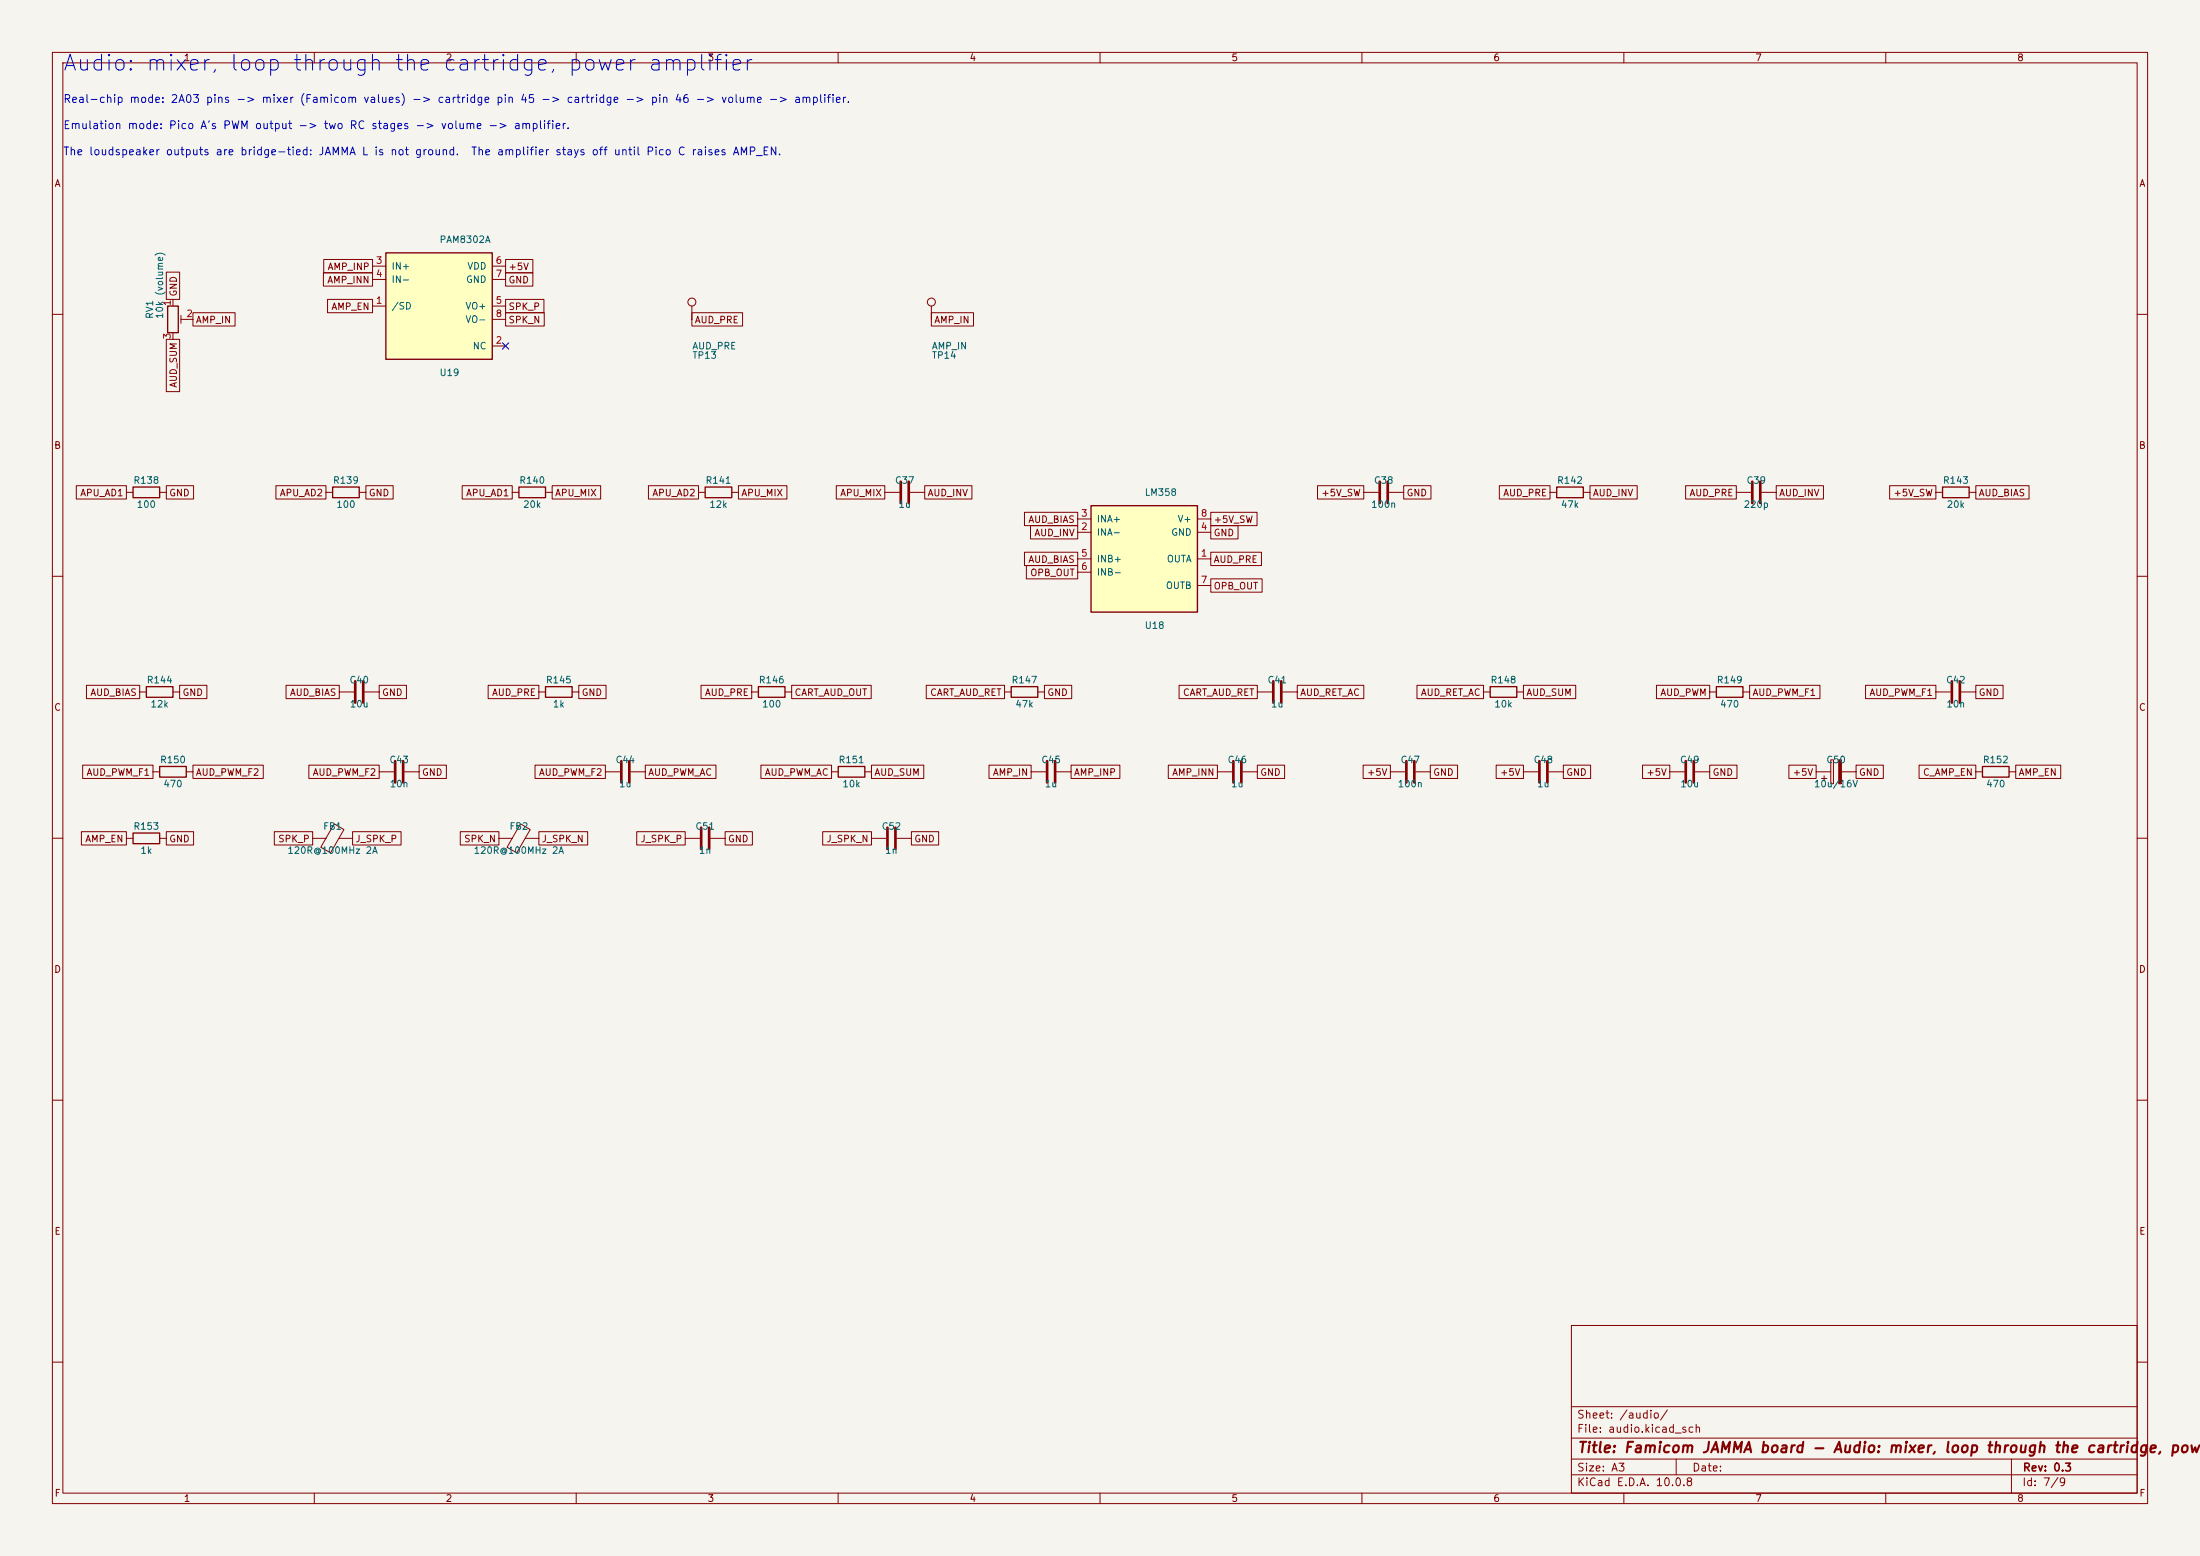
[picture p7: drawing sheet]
<svg xmlns="http://www.w3.org/2000/svg" width="420mm" height="297mm" viewBox="0 0 420 297" stroke-linecap="round" stroke-linejoin="round" font-family="sans-serif">
<path d="M0 0h420v297h-420z" fill="#f5f4ef" stroke="#f5f4ef" stroke-width=".19"/>
<g fill="none" stroke="#840000" stroke-width=".19">
<path d="M10 10h400v277h-400zM12 12h396v273h-396zM60 10v2M110 10v2M160 10v2M210 10v2M260 10v2M310 10v2M360 10v2M33 57.2v1.2M132.1 58.4v2.6M177.8 58.4v2.6"/>
<path d="M10 60h2M33 63.5v1.3M34.5 60.2v1.5M34.5 61h2.3M408 60h2M24.1 94h1.3M30.5 94h1.2M62.2 94h1.3M68.6 94h1.2M97.8 94h1.3M104.1 94h1.3M133.3 94h1.3"/>
<path d="M139.7 94h1.3M168.9 94h2.8M173.7 94h2.8M260.3 94h2.8M265.2 94h2.8M295.9 94h1.3M302.3 94h1.2M331.5 94h2.8M336.3 94h2.8M369.6 94h1.2M375.9 94h1.3M10 110h2"/>
<path d="M408 110h2M26.7 132.1h1.2M33 132.1h1.3M64.8 132.1h2.8M69.6 132.1h2.8M102.9 132.1h1.2M109.2 132.1h1.3M143.5 132.1h1.3M149.9 132.1h1.2M191.8 132.1h1.2M198.1 132.1h1.3M240 132.1h2.8"/>
<path d="M244.9 132.1h2.7M283.2 132.1h1.3M289.6 132.1h1.2M326.4 132.1h1.3M332.7 132.1h1.3M369.6 132.1h2.8M374.4 132.1h2.8M10 160h2M29.2 147.3h1.3M35.6 147.3h1.2M63.8 157.3l1.9 1-2.6 4.5-1.9-1.1zM72.4 147.3h2.8"/>
<path d="M77.2 147.3h2.8M99.4 157.3l1.8 1-2.5 4.5-1.9-1.1zM115.6 147.3h2.8M120.4 147.3h2.8M158.7 147.3h1.3M165.1 147.3h1.3M196.8 147.3h2.8M201.7 147.3h2.8M232.4 147.3h2.8M237.2 147.3h2.8M265.4 147.3h2.8M270.3 147.3h2.7"/>
<path d="M290.8 147.3h2.8M295.7 147.3h2.7M318.8 147.3h2.8M323.6 147.3h2.8M346.7 147.3h2.8M347.7 148.6h1M348.2 148.1v1M349.5 145h.5v4.6h-.5zM351.5 147.3h2.8M377.2 147.3h1.3M383.5 147.3h1.3M408 160h2"/>
<path d="M24.1 160h1.3M30.5 160h1.2M59.7 160h2.5M64.7 160h2.6M95.2 160h2.6M100.3 160h2.6M130.8 160h2.8M135.6 160h2.8M166.4 160h2.8M171.2 160h2.8M10 210h2M408 210h2"/>
<path d="M300 253h108v32h-108zM10 260h2M300 278.5h108M300 274.5h108M300 268.5h108M320 278.5v3M384 278.5v6.5M408 260h2M60 285v2M110 285v2M160 285v2M210 285v2"/>
<path d="M260 285v2M300 281.5h108M310 285v2M360 285v2"/>
<circle cx="132.1" cy="57.7" r=".76"/>
<circle cx="177.8" cy="57.7" r=".76"/>
</g>
<path d="M351 145h.5v4.6h-.5z" fill="#840000" stroke="#840000" stroke-width=".19"/>
<g fill="none" stroke="#840000" stroke-width=".25">
<path d="M32 58.4h2v5.1h-2zM25.4 93h5.1v2h-5.1zM63.5 93h5.1v2h-5.1zM99.1 93h5v2h-5zM134.6 93h5.1v2h-5.1zM297.2 93h5.1v2h-5.1zM370.8 93h5.1v2h-5.1zM27.9 131.1h5.1v2h-5.1zM104.1 131.1h5.1v2h-5.1zM144.8 131.1h5.1v2h-5.1zM193 131.1h5.1v2h-5.1zM284.5 131.1h5.1v2h-5.1z"/>
<path d="M327.7 131.1h5v2h-5zM25.4 159h5.1v2h-5.1zM30.5 146.3h5.1v2h-5.1zM160 146.3h5.1v2h-5.1zM378.5 146.3h5v2h-5z"/>
</g>
<g fill="none" stroke="#840000" stroke-width=".51">
<path d="M172 91.9v4.1M173.5 91.9v4.1M263.4 91.9v4.1M264.9 91.9v4.1M334.5 91.9v4.1M336 91.9v4.1M67.8 130v4.1M69.3 130v4.1M243.1 130v4.1M244.6 130v4.1M372.6 130v4.1M374.1 130v4.1"/>
<path d="M75.4 145.3v4.1M77 145.3v4.1M118.6 145.3v4.1M120.1 145.3v4.1M133.9 158v4.1M135.4 158v4.1M169.4 158v4.1M170.9 158v4.1M199.9 145.3v4.1M201.4 145.3v4.1M235.5 145.3v4.1M237 145.3v4.1"/>
<path d="M268.5 145.3v4.1M270 145.3v4.1M293.9 145.3v4.1M295.4 145.3v4.1M321.8 145.3v4.1M323.3 145.3v4.1"/>
</g>
<path d="M208.3 96.5h20.3v20.3h-20.3z" fill="#ffffc2"/>
<path d="M208.3 96.5h20.3v20.3h-20.3z" fill="none" stroke="#840000" stroke-width=".25"/>
<path d="M205.7 99.1h2.6M228.6 99.1h2.5M205.7 106.7h2.6M205.7 101.6h2.6M205.7 109.2h2.6M228.6 106.7h2.5M228.6 101.6h2.5M228.6 111.8h2.5" fill="none" stroke="#840000" stroke-width=".19"/>
<path d="M73.7 48.3h20.3v20.3h-20.3z" fill="#ffffc2"/>
<path d="M73.7 48.3h20.3v20.3h-20.3z" fill="none" stroke="#840000" stroke-width=".25"/>
<g fill="none" stroke="#840000" stroke-width=".19">
<path d="M31.7 51.9h2.6v5.3h-2.6zM36.8 59.7h8.1v2.5h-8.1zM61.7 52.1h9.4v2.5h-9.4zM61.8 49.5h9.3v2.6h-9.3zM62.5 57.1h8.6v2.6h-8.6zM71.1 58.4h2.6M71.1 50.8h2.6M71.1 53.3h2.6M94 58.4h2.5M94 50.8h2.5M94 53.3h2.5M96.5 57.1h7.3v2.6h-7.3z"/>
<path d="M96.5 59.7h7.4v2.5h-7.4zM96.5 52.1h5.2v2.5h-5.2zM96.5 49.5h5.2v2.6h-5.2zM132.1 59.7h9.7v2.5h-9.7zM177.8 59.7h8v2.5h-8zM31.7 64.8h2.6v10h-2.6zM94 66h2.5M94 61h2.5M14.6 92.7h9.5v2.6h-9.5zM31.7 92.7h5.3v2.6h-5.3zM52.7 92.7h9.5v2.6h-9.5zM69.8 92.7h5.3v2.6h-5.3z"/>
<path d="M88.2 92.7h9.6v2.6h-9.6zM105.4 92.7h9.3v2.6h-9.3zM123.8 92.7h9.5v2.6h-9.5zM141 92.7h9.2v2.6h-9.2zM159.7 92.7h9.2v2.6h-9.2zM176.5 92.7h9v2.6h-9zM195.6 97.8h10.1v2.5h-10.1zM231.1 97.8h8.9v2.5h-8.9zM251.5 92.7h8.8v2.6h-8.8zM268 92.7h5.2v2.6h-5.2zM286.2 92.7h9.7v2.6h-9.7zM303.5 92.7h9v2.6h-9z"/>
<path d="M321.8 92.7h9.7v2.6h-9.7zM339.1 92.7h9v2.6h-9zM360.7 92.7h8.9v2.6h-8.9zM377.2 92.7h10.2v2.6h-10.2zM195.6 105.4h10.1v2.6h-10.1zM195.9 107.9h9.8v2.6h-9.8zM196.7 100.3h9v2.6h-9zM231.1 105.4h9.7v2.6h-9.7zM231.1 110.5h9.8v2.5h-9.8zM231.1 100.3h5.2v2.6h-5.2zM16.5 130.8h10.2v2.6h-10.2zM34.3 130.8h5.2v2.6h-5.2z"/>
<path d="M54.6 130.8h10.2v2.6h-10.2zM72.4 130.8h5.2v2.6h-5.2zM93.2 130.8h9.7v2.6h-9.7zM110.5 130.8h5.2v2.6h-5.2zM133.8 130.8h9.7v2.6h-9.7zM151.1 130.8h15.2v2.6h-15.2zM176.8 130.8h15v2.6h-15zM199.4 130.8h5.2v2.6h-5.2zM225.1 130.8h14.9v2.6h-14.9zM247.6 130.8h12.8v2.6h-12.8zM270.5 130.8h12.7v2.6h-12.7zM290.8 130.8h10v2.6h-10z"/>
<path d="M316.2 130.8h10.2v2.6h-10.2zM334 130.8h13.4v2.6h-13.4zM356.1 130.8h13.5v2.6h-13.5zM377.2 130.8h5.2v2.6h-5.2zM15.5 158.7h8.6v2.6h-8.6zM15.8 146h13.4v2.6h-13.4zM31.7 158.7h5.3v2.6h-5.3zM36.8 146h13.5v2.6h-13.5zM52.4 158.7h7.3v2.6h-7.3zM59 146h13.4v2.6h-13.4zM67.3 158.7h9.3v2.6h-9.3zM80 146h5.2v2.6h-5.2z"/>
<path d="M87.9 158.7h7.3v2.6h-7.3zM102.1 146h13.5v2.6h-13.5zM102.9 158.7h9.3v2.6h-9.3zM121.6 158.7h9.2v2.6h-9.2zM123.2 146h13.5v2.6h-13.5zM138.4 158.7h5.2v2.6h-5.2zM145.3 146h13.4v2.6h-13.4zM157.1 158.7h9.3v2.6h-9.3zM166.4 146h10v2.6h-10zM174 158.7h5.2v2.6h-5.2zM188.8 146h8v2.6h-8zM204.5 146h9.3v2.6h-9.3z"/>
<path d="M223 146h9.4v2.6h-9.4zM240 146h5.2v2.6h-5.2zM260.2 146h5.2v2.6h-5.2zM273 146h5.3v2.6h-5.3zM285.6 146h5.2v2.6h-5.2zM298.4 146h5.3v2.6h-5.3zM313.6 146h5.2v2.6h-5.2zM326.4 146h5.2v2.6h-5.2zM341.5 146h5.2v2.6h-5.2zM354.3 146h5.2v2.6h-5.2zM366.4 146h10.8v2.6h-10.8zM384.8 146h8.6v2.6h-8.6z"/>
</g>
<path d="M95.9 65.4l1.2 1.2M97.1 65.4l-1.2 1.2" fill="none" stroke="#000084" stroke-width=".19"/>
<text font-size="3" fill="#0000c2" x="11.8" y="14.3">Audio: mixer, loop through the cartridge, power amplifier</text>
<text font-size="2" fill="#840000" x="301" y="277.8">Title: Famicom JAMMA board - Audio: mixer, loop through the cartridge, powe</text>
<g font-size="1.5" fill="#0000c2">
<text x="12" y="20">Real-chip mode: 2A03 pins -&gt; mixer (Famicom values) -&gt; cartridge pin 45 -&gt; cartridge -&gt; pin 46 -&gt; volume -&gt; amplifier.</text>
<text x="12" y="25">Emulation mode: Pico A's PWM output -&gt; two RC stages -&gt; volume -&gt; amplifier.</text>
<text x="12" y="30">The loudspeaker outputs are bridge-tied: JAMMA L is not ground.</text>
<text x="89.8" y="30">The amplifier stays off until Pico C raises AMP_EN.</text>
</g>
<g font-size="1.5" fill="#840000">
<text x="300.9" y="273.8">File: audio.kicad_sch</text>
<text x="300.9" y="271.1">Sheet: /audio/</text>
<text x="300.9" y="281.2">Size: A3</text>
<text x="322.9" y="281.2">Date:</text>
<text x="386" y="281.2">Rev: 0.3</text>
<text x="300.9" y="284">KiCad E.D.A. 10.0.8</text>
<text x="385.9" y="284">Id: 7/9</text>
</g>
<g font-size="1.3" fill="#840000">
<text x="35" y="12">1</text>
<text x="85" y="12">2</text>
<text x="135" y="12">3</text>
<text x="185" y="12">4</text>
<text x="235" y="12">5</text>
<text x="285" y="12">6</text>
<text x="335" y="12">7</text>
<text x="385" y="12">8</text>
<text x="10.3" y="36">A</text>
<text x="408.3" y="36">A</text>
<text x="62.4" y="51.9">AMP_INP</text>
<text x="97" y="51.9">+5V</text>
<text x="34.1" y="56.7" transform="rotate(-90 34.1 56.7)">GND</text>
<text x="62.4" y="54.4">AMP_INN</text>
<text x="63.2" y="59.5">AMP_EN</text>
<text x="97" y="59.5">SPK_P</text>
<text x="97" y="54.4">GND</text>
<text x="37.3" y="62">AMP_IN</text>
<text x="97" y="62">SPK_N</text>
<text x="132.5" y="62">AUD_PRE</text>
<text x="178.2" y="62">AMP_IN</text>
<text x="34.1" y="74.1" transform="rotate(-90 34.1 74.1)">AUD_SUM</text>
<text x="10.2" y="86">B</text>
<text x="408.2" y="86">B</text>
<text x="15.2" y="95">APU_AD1</text>
<text x="32.2" y="95">GND</text>
<text x="53.3" y="95">APU_AD2</text>
<text x="70.3" y="95">GND</text>
<text x="88.9" y="95">APU_AD1</text>
<text x="105.9" y="95">APU_MIX</text>
<text x="124.4" y="95">APU_AD2</text>
<text x="141.4" y="95">APU_MIX</text>
<text x="160.3" y="95">APU_MIX</text>
<text x="177" y="95">AUD_INV</text>
<text x="252.1" y="95">+5V_SW</text>
<text x="268.4" y="95">GND</text>
<text x="286.9" y="95">AUD_PRE</text>
<text x="304" y="95">AUD_INV</text>
<text x="322.4" y="95">AUD_PRE</text>
<text x="339.5" y="95">AUD_INV</text>
<text x="361.4" y="95">+5V_SW</text>
<text x="377.6" y="95">AUD_BIAS</text>
<text x="196.2" y="100.1">AUD_BIAS</text>
<text x="231.6" y="100.1">+5V_SW</text>
<text x="196.2" y="107.7">AUD_BIAS</text>
<text x="197.4" y="102.7">AUD_INV</text>
<text x="231.6" y="107.7">AUD_PRE</text>
<text x="231.6" y="102.7">GND</text>
<text x="196.6" y="110.3">OPB_OUT</text>
<text x="231.6" y="112.8">OPB_OUT</text>
<text x="10.2" y="136">C</text>
<text x="17.1" y="133.1">AUD_BIAS</text>
<text x="34.7" y="133.1">GND</text>
<text x="55.2" y="133.1">AUD_BIAS</text>
<text x="72.8" y="133.1">GND</text>
<text x="93.8" y="133.1">AUD_PRE</text>
<text x="110.9" y="133.1">GND</text>
<text x="134.5" y="133.1">AUD_PRE</text>
<text x="151.6" y="133.1">CART_AUD_OUT</text>
<text x="177.5" y="133.1">CART_AUD_RET</text>
<text x="199.8" y="133.1">GND</text>
<text x="225.7" y="133.1">CART_AUD_RET</text>
<text x="248.1" y="133.1">AUD_RET_AC</text>
<text x="271.1" y="133.1">AUD_RET_AC</text>
<text x="291.3" y="133.1">AUD_SUM</text>
<text x="316.9" y="133.1">AUD_PWM</text>
<text x="334.5" y="133.1">AUD_PWM_F1</text>
<text x="356.8" y="133.1">AUD_PWM_F1</text>
<text x="377.6" y="133.1">GND</text>
<text x="408.2" y="136">C</text>
<text x="16.4" y="148.4">AUD_PWM_F1</text>
<text x="37.3" y="148.4">AUD_PWM_F2</text>
<text x="59.6" y="148.4">AUD_PWM_F2</text>
<text x="80.5" y="148.4">GND</text>
<text x="102.8" y="148.4">AUD_PWM_F2</text>
<text x="123.6" y="148.4">AUD_PWM_AC</text>
<text x="145.9" y="148.4">AUD_PWM_AC</text>
<text x="166.8" y="148.4">AUD_SUM</text>
<text x="189.4" y="148.4">AMP_IN</text>
<text x="204.9" y="148.4">AMP_INP</text>
<text x="223.7" y="148.4">AMP_INN</text>
<text x="240.5" y="148.4">GND</text>
<text x="260.9" y="148.4">+5V</text>
<text x="273.5" y="148.4">GND</text>
<text x="286.3" y="148.4">+5V</text>
<text x="298.9" y="148.4">GND</text>
<text x="314.2" y="148.4">+5V</text>
<text x="326.8" y="148.4">GND</text>
<text x="342.1" y="148.4">+5V</text>
<text x="354.8" y="148.4">GND</text>
<text x="367" y="148.4">C_AMP_EN</text>
<text x="385.3" y="148.4">AMP_EN</text>
<text x="16.2" y="161.1">AMP_EN</text>
<text x="32.2" y="161.1">GND</text>
<text x="53" y="161.1">SPK_P</text>
<text x="67.8" y="161.1">J_SPK_P</text>
<text x="88.5" y="161.1">SPK_N</text>
<text x="103.3" y="161.1">J_SPK_N</text>
<text x="122.2" y="161.1">J_SPK_P</text>
<text x="138.9" y="161.1">GND</text>
<text x="157.7" y="161.1">J_SPK_N</text>
<text x="174.4" y="161.1">GND</text>
<text x="10.2" y="186">D</text>
<text x="408.2" y="186">D</text>
<text x="10.3" y="236">E</text>
<text x="408.3" y="236">E</text>
<text x="10.3" y="286">F</text>
<text x="35" y="287">1</text>
<text x="85" y="287">2</text>
<text x="135" y="287">3</text>
<text x="185" y="287">4</text>
<text x="235" y="287">5</text>
<text x="285" y="287">6</text>
<text x="335" y="287">7</text>
<text x="385" y="287">8</text>
<text x="408.3" y="286">F</text>
</g>
<g font-size="1.3" fill="#006464">
<text x="83.8" y="46.7">PAM8302A</text>
<text x="74.6" y="51.8">IN+</text>
<text x="89.1" y="51.8">VDD</text>
<text x="74.6" y="59.4">/SD</text>
<text x="74.6" y="54.3">IN-</text>
<text x="88.7" y="59.4">VO+</text>
<text x="88.9" y="54.3">GND</text>
<text x="29.5" y="61" transform="rotate(-90 29.5 61)">RV1</text>
<text x="31.4" y="61" transform="rotate(-90 31.4 61)">10k (volume)</text>
<text x="88.7" y="61.9">VO-</text>
<text x="90.1" y="67">NC</text>
<text x="132.1" y="68.8">TP13</text>
<text x="132.1" y="67">AUD_PRE</text>
<text x="177.8" y="68.8">TP14</text>
<text x="177.8" y="67">AMP_IN</text>
<text x="83.8" y="72.1">U19</text>
<text x="25.4" y="92.6">R138</text>
<text x="63.5" y="92.6">R139</text>
<text x="99" y="92.6">R140</text>
<text x="134.6" y="92.6">R141</text>
<text x="170.7" y="92.6">C37</text>
<text x="218.4" y="94.9">LM358</text>
<text x="262.2" y="92.6">C38</text>
<text x="297.1" y="92.6">R142</text>
<text x="333.3" y="92.6">C39</text>
<text x="370.8" y="92.6">R143</text>
<text x="26" y="97.2">100</text>
<text x="64.1" y="97.2">100</text>
<text x="99.7" y="97.2">20k</text>
<text x="135.3" y="97.2">12k</text>
<text x="171.4" y="97.2">1u</text>
<text x="209.3" y="100">INA+</text>
<text x="224.7" y="100">V+</text>
<text x="261.6" y="97.2">100n</text>
<text x="297.9" y="97.2">47k</text>
<text x="332.8" y="97.2">220p</text>
<text x="371.5" y="97.2">20k</text>
<text x="209.3" y="102.6">INA-</text>
<text x="209.3" y="107.6">INB+</text>
<text x="222.6" y="107.6">OUTA</text>
<text x="223.5" y="102.6">GND</text>
<text x="209.3" y="110.2">INB-</text>
<text x="222.5" y="112.7">OUTB</text>
<text x="218.4" y="120.3">U18</text>
<text x="27.9" y="130.7">R144</text>
<text x="66.6" y="130.7">C40</text>
<text x="104.1" y="130.7">R145</text>
<text x="144.7" y="130.7">R146</text>
<text x="193" y="130.7">R147</text>
<text x="241.9" y="130.7">C41</text>
<text x="284.4" y="130.7">R148</text>
<text x="327.6" y="130.7">R149</text>
<text x="371.4" y="130.7">C42</text>
<text x="28.6" y="135.3">12k</text>
<text x="66.7" y="135.3">10u</text>
<text x="105.4" y="135.3">1k</text>
<text x="145.4" y="135.3">100</text>
<text x="193.7" y="135.3">47k</text>
<text x="242.5" y="135.3">1u</text>
<text x="285.2" y="135.3">10k</text>
<text x="328.3" y="135.3">470</text>
<text x="371.5" y="135.3">10n</text>
<text x="30.4" y="146">R150</text>
<text x="74.2" y="146">C43</text>
<text x="117.4" y="146">C44</text>
<text x="160" y="146">R151</text>
<text x="198.7" y="146">C45</text>
<text x="234.2" y="146">C46</text>
<text x="267.3" y="146">C47</text>
<text x="292.7" y="146">C48</text>
<text x="320.6" y="146">C49</text>
<text x="348.5" y="146">C50</text>
<text x="378.4" y="146">R152</text>
<text x="31.1" y="150.6">470</text>
<text x="74.3" y="150.6">10n</text>
<text x="118.1" y="150.6">1u</text>
<text x="160.7" y="150.6">10k</text>
<text x="199.4" y="150.6">1u</text>
<text x="234.9" y="150.6">1u</text>
<text x="266.7" y="150.6">100n</text>
<text x="293.3" y="150.6">1u</text>
<text x="320.7" y="150.6">10u</text>
<text x="346.2" y="150.6">10u/16V</text>
<text x="379.1" y="150.6">470</text>
<text x="25.4" y="158.7">R153</text>
<text x="61.6" y="158.7">FB1</text>
<text x="97.1" y="158.7">FB2</text>
<text x="132.6" y="158.7">C51</text>
<text x="168.2" y="158.7">C52</text>
<text x="26.7" y="163.3">1k</text>
<text x="54.8" y="163.3">120R@100MHz 2A</text>
<text x="90.3" y="163.3">120R@100MHz 2A</text>
<text x="133.3" y="163.3">1n</text>
<text x="168.9" y="163.3">1n</text>
</g>
<g font-size="1.3" fill="#a90000">
<text x="71.7" y="50.7">3</text>
<text x="71.7" y="53.2">4</text>
<text x="94.5" y="50.7">6</text>
<text x="94.5" y="53.2">7</text>
<text x="32.9" y="58.5" transform="rotate(-90 32.9 58.5)">1</text>
<text x="71.7" y="58.3">1</text>
<text x="94.5" y="58.3">5</text>
<text x="32.9" y="64.9" transform="rotate(-90 32.9 64.9)">3</text>
<text x="35.5" y="60.8">2</text>
<text x="94.5" y="65.9">2</text>
<text x="94.5" y="60.8">8</text>
<text x="206.3" y="101.5">2</text>
<text x="206.3" y="98.9">3</text>
<text x="229.1" y="101.5">4</text>
<text x="229.1" y="98.9">8</text>
<text x="206.3" y="106.5">5</text>
<text x="229.1" y="106.5">1</text>
<text x="206.3" y="109.1">6</text>
<text x="229.1" y="111.6">7</text>
</g>
</svg>
